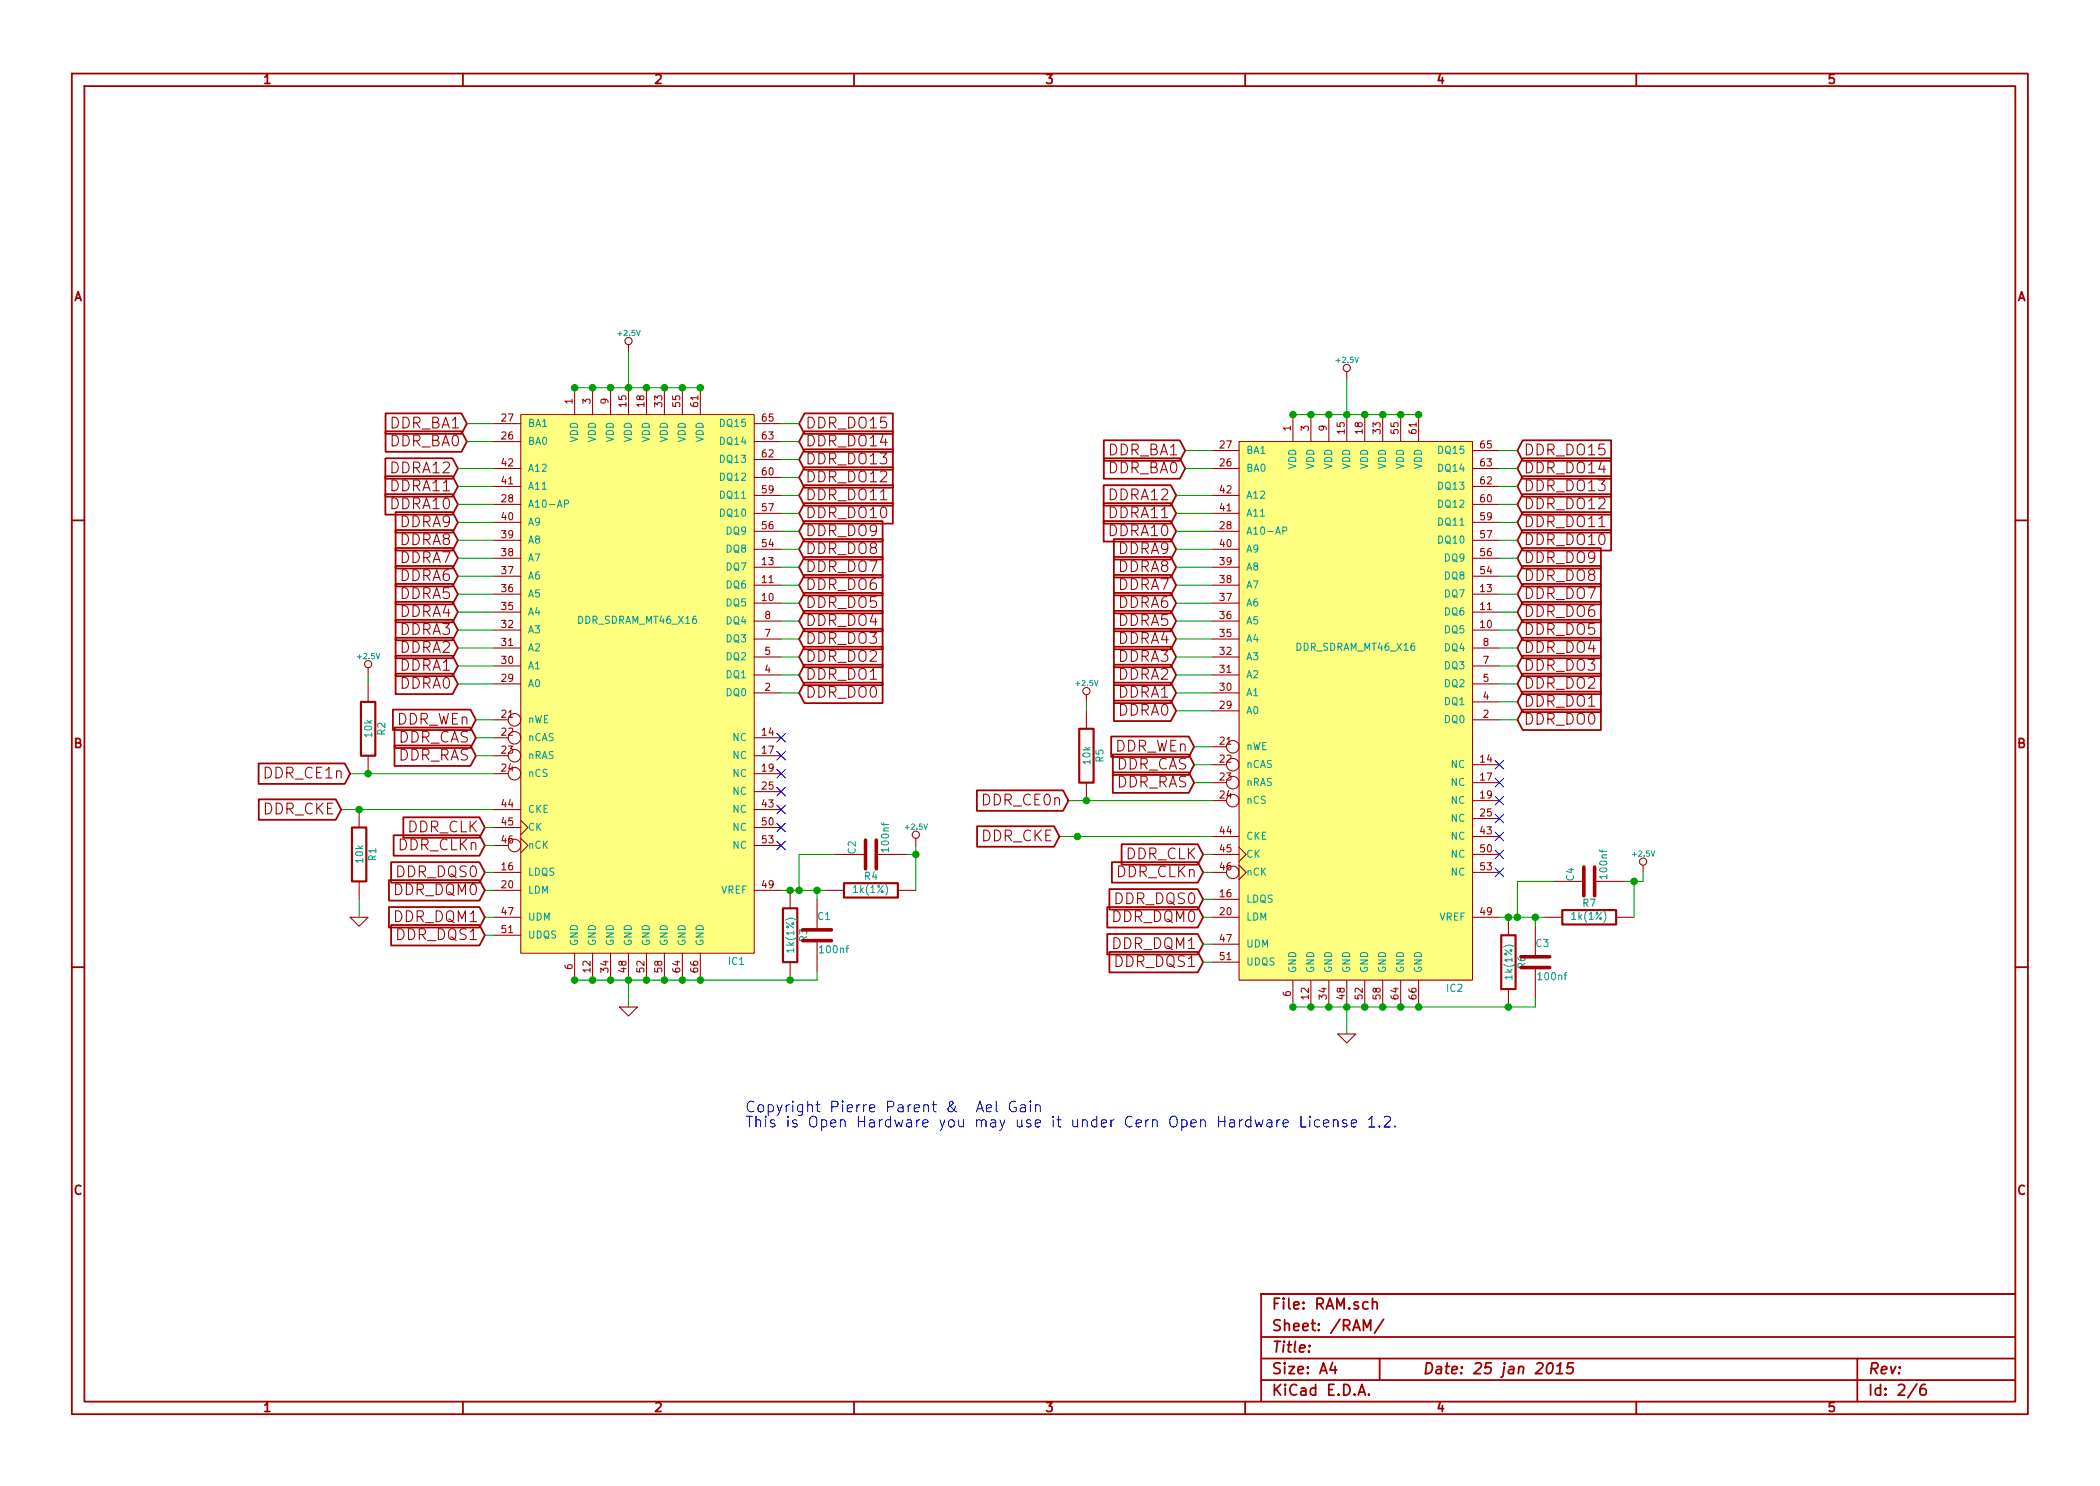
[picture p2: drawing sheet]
<svg xmlns="http://www.w3.org/2000/svg" width="297mm" height="210mm" viewBox="0 0 297 210" stroke-linecap="round" stroke-linejoin="round" font-family="sans-serif">
<g fill="none" stroke="#a00000" stroke-width=".25">
<path d="M10.2 10.4h276.6v189.7h-276.6zM11.9 12.2h273.2v186.1h-273.2zM65.5 10.4v1.8M120.8 10.4v1.8M176.1 10.4v1.8M231.4 10.4v1.8M54.5 58.5h10.8l.7 1.4-.7 1.5h-10.8zM113.8 58.5h12.5v2.9h-12.5l-.8-1.5zM10.2 73.6h1.7M54.5 64.8h9.5l.8 1.5-.8 1.4h-9.5zM54.5 67.4h9.5l.8 1.4-.8 1.5h-9.5zM54.5 69.9h9.5l.8 1.5-.8 1.4h-9.5z"/>
<path d="M54.5 61h10.8l.7 1.5-.7 1.4h-10.8zM56 72.5h8l.8 1.4-.8 1.5h-8zM56 75h8l.8 1.4-.8 1.5h-8zM56 77.5h8l.8 1.5-.8 1.4h-8zM113.8 61h12.5v2.9h-12.5l-.8-1.4zM113.8 63.6h12.5v2.9h-12.5l-.8-1.5zM113.8 66.1h12.5v2.9h-12.5l-.8-1.4zM113.8 68.7h12.5v2.8h-12.5l-.8-1.4zM113.8 71.2h12.5v2.9h-12.5l-.8-1.5zM113.8 73.7h11v2.9h-11l-.8-1.4zM113.8 76.3h11v2.9h-11l-.8-1.5zM113.8 78.8h11v2.9h-11l-.8-1.4z"/>
<path d="M156.1 68.7h9.5l.8 1.4-.8 1.4h-9.5zM156.1 71.2h9.5l.8 1.4-.8 1.5h-9.5zM156.1 73.7h9.5l.8 1.5-.8 1.4h-9.5zM156.1 62.3h10.8l.7 1.4-.7 1.5h-10.8zM156.1 64.8h10.8l.7 1.5-.7 1.4h-10.8zM157.6 76.3h8l.8 1.4-.8 1.5h-8zM157.6 78.8h8l.8 1.5-.8 1.4h-8zM215.4 62.3h12.5v2.9h-12.5l-.8-1.5zM215.4 64.8h12.5v2.9h-12.5l-.8-1.4zM215.4 67.4h12.5v2.9h-12.5l-.8-1.5zM215.4 69.9h12.5v2.9h-12.5l-.8-1.4zM215.4 72.5h12.5v2.9h-12.5l-.8-1.5z"/>
<path d="M215.4 75h12.5v2.9h-12.5l-.8-1.5zM215.4 77.5h11v2.9h-11l-.8-1.4zM285.1 73.6h1.7M56 80.1h8l.8 1.4-.8 1.5h-8zM56 82.6h8l.8 1.5-.8 1.4h-8zM56 85.2h8l.8 1.4-.8 1.5h-8zM56 87.7h8l.8 1.4-.8 1.5h-8zM56 90.2h8l.8 1.5-.8 1.4h-8zM56 92.8h8l.8 1.4-.8 1.5h-8zM56 95.3h8l.8 1.5-.8 1.4h-8zM89.5 96.8h1.3M113.8 81.4h11v2.8h-11l-.8-1.4z"/>
<path d="M113.8 83.9h11v2.9h-11l-.8-1.5zM113.8 86.4h11v2.9h-11l-.8-1.4zM113.8 89h11v2.9h-11l-.8-1.5zM113.8 91.5h11v2.9h-11l-.8-1.4zM113.8 94.1h11v2.8h-11l-.8-1.4zM113.8 96.6h11v2.9h-11l-.8-1.5zM157.6 81.4h8l.8 1.4-.8 1.4h-8zM157.6 83.9h8l.8 1.4-.8 1.5h-8zM157.6 86.4h8l.8 1.5-.8 1.4h-8zM157.6 89h8l.8 1.4-.8 1.5h-8zM157.6 91.5h8l.8 1.5-.8 1.4h-8zM157.6 94.1h8l.8 1.4-.8 1.4h-8z"/>
<path d="M157.6 96.6h8l.8 1.4-.8 1.5h-8zM157.6 99.1h8l.8 1.5-.8 1.4h-8zM215.4 80.1h11v2.9h-11l-.8-1.5zM215.4 82.6h11v2.9h-11l-.8-1.4zM215.4 85.2h11v2.9h-11l-.8-1.5zM215.4 87.7h11v2.9h-11l-.8-1.5zM215.4 90.2h11v2.9h-11l-.8-1.4zM215.4 92.8h11v2.9h-11l-.8-1.5zM215.4 95.3h11v2.9h-11l-.8-1.4zM215.4 97.9h11v2.9h-11l-.8-1.5zM36.6 108h12.2l.7 1.5-.7 1.4h-12.2zM36.6 113.1h10.9l.8 1.4-.8 1.5h-10.9z"/>
<path d="M55.6 100.4h10.9l.8 1.4-.8 1.5h-10.9zM55.7 118.2h12.1l.8 1.4-.8 1.5h-12.1zM55.8 102.9h10.7l.8 1.5-.8 1.4h-10.7zM55.8 105.5h10.7l.8 1.4-.8 1.5h-10.7zM57 115.6h10.8l.8 1.5-.8 1.4h-10.8zM138.2 111.8h12.2l.7 1.5-.7 1.4h-12.2zM138.2 116.9h10.9l.8 1.5-.8 1.4h-10.9zM157.2 104.2h10.9l.8 1.5-.8 1.4h-10.9zM157.4 106.8h10.7l.8 1.4-.8 1.4h-10.7zM157.4 109.3h10.7l.8 1.4-.8 1.5h-10.7zM158.6 119.5h10.8l.8 1.4-.8 1.4h-10.8zM191.1 100.6h1.3"/>
<path d="M215.4 100.4h11v2.9h-11l-.8-1.5zM10.2 136.8h1.7M55 124.5h12.8l.8 1.5-.8 1.4h-12.8zM55 128.3h12.8l.8 1.5-.8 1.4h-12.8zM55.3 122h12.5l.8 1.4-.8 1.5h-12.5zM55.3 130.9h12.5l.8 1.4-.8 1.5h-12.5zM156.6 128.3h12.8l.8 1.5-.8 1.4h-12.8zM156.6 132.2h12.8l.8 1.4-.8 1.4h-12.8zM156.9 125.8h12.5l.8 1.4-.8 1.5h-12.5zM156.9 134.7h12.5l.8 1.4-.8 1.5h-12.5zM157.3 122h12.1l.8 1.4-.8 1.5h-12.1zM285.1 136.8h1.7"/>
<path d="M65.5 198.3v1.8M120.8 198.3v1.8M176.1 198.3v1.8M178.4 189.2h106.7M178.4 195.3h106.7M178.4 192.2h106.7M185.2 190.4h.1l-.1 .1v-.1v.1M188.5 192.8l-.4 1h1M188.8 193.3v1.1M192.1 197.4l.5-1.5 .5 1.5M192.3 197h.7M192.9 188.3v-1.6l.5 1.1 .5-1.1v1.6"/>
<path d="M193.6 197.3h.1l-.1 .1-.1-.1h.1v.1M194.1 184.3a.38 .38 0 0 1 .7 .1v.8M194.1 183.7v1.5M195.1 192.2v3.1M195.7 186.7l-1.3 1.9M219 193a.35 .35 0 0 1 .4-.2 .35 .35 0 0 1 .2 .3 .87 .87 0 0 1-.6 1.3l-.1-.1a1.14 1.14 0 0 1 .1-1.3zM220.1 194.4h.9M220.2 193.3l.6-.5-.2 1.6M222.6 192.8h-.8l-.1 .8 .2-.2 .5 .1 .1 .2-.1 .5a.62 .62 0 0 1-.8 0M231.4 198.3v1.8M262.7 192.2v6.1M271.1 195.8l-1.3 2"/>
<path d="M272.3 195.9a.62 .62 0 0 0-.7 .6v.6a.48 .48 0 0 0 .4 .3 .48 .48 0 0 0 .5-.3l-.1-.5a.48 .48 0 0 0-.7 0l-.1 .2M285.1 183.1h-106.7v15.2"/>
</g>
<g fill="none" stroke="#a00000" stroke-width=".15">
<path d="M69.8 59.9h3.9M81.3 54.9v3.8M83.8 54.9v3.8M86.4 54.9v3.8M88.9 48.8v1M88.9 54.9v3.8M91.4 54.9v3.8M94 54.9v3.8M96.5 54.9v3.8M99.1 54.9v3.8M106.7 59.9h3.8M182.9 58.7v3.8"/>
<path d="M185.4 58.7v3.8M188 58.7v3.8M190.5 52.6v1M190.5 58.7v3.8M193 58.7v3.8M195.6 58.7v3.8M198.1 58.7v3.8M200.7 58.7v3.8M69.8 73.9h3.9M69.8 68.8h3.9M69.8 66.3h3.9M69.8 62.5h3.9"/>
<path d="M69.8 71.4h3.9M69.8 79h3.9M69.8 76.4h3.9M106.7 67.6h3.8M106.7 65h3.8M106.7 62.5h3.8M106.7 77.7h3.8M106.7 75.2h3.8M106.7 72.6h3.8M106.7 70.1h3.8M171.4 66.3h3.9M171.4 77.7h3.9"/>
<path d="M171.4 75.2h3.9M171.4 72.6h3.9M171.4 70.1h3.9M171.4 63.7h3.9M208.3 73.9h3.8M208.3 68.8h3.8M208.3 66.3h3.8M208.3 71.4h3.8M208.3 79h3.8M208.3 76.4h3.8M208.3 63.7h3.8M52.1 94.5v1"/>
<path d="M52.1 96.8v2.5M69.8 94.2h3.9M69.8 91.7h3.9M69.8 89.1h3.9M69.8 86.6h3.9M69.8 84.1h3.9M69.8 81.5h3.9M69.8 96.8h3.9M87.4 94.7a.51 .51 0 0 0-.6 .6v.5l.1 .2h.4l.2-.1v-.4l-.2-.3h-.3l-.2 .3M88.6 94.7a.51 .51 0 0 0-.6 .6v.5l.1 .2h.4l.2-.1v-.4l-.2-.3h-.2l-.3 .3M89.1 94.7h.7M89.5 94.7v1.3"/>
<path d="M90.9 94.8l-.5-.1-.1 .2-.1 .2 .1 .2 .6 .2v.3l-.2 .2h-.5M91.5 94.9l.2-.2a.45 .45 0 0 1 .6 .5v.4l-.2 .4a.44 .44 0 0 1-.6-.2zM92.8 95.4l.6-.1 .1-.1v-.3l-.2-.2h-.5v1.3M106.7 98h3.8M106.7 95.5h3.8M106.7 93h3.8M106.7 90.4h3.8M106.7 87.9h3.8M106.7 85.3h3.8M106.7 82.8h3.8M106.7 80.3h3.8M153.7 98.3v1"/>
<path d="M171.4 98h3.9M171.4 95.5h3.9M171.4 93h3.9M171.4 90.4h3.9M171.4 87.9h3.9M171.4 85.3h3.9M171.4 82.8h3.9M171.4 80.3h3.9M189 98.5a.51 .51 0 0 0-.6 .6v.5l.1 .2h.4l.2-.1v-.4l-.2-.3h-.3l-.2 .3M190.2 98.5a.51 .51 0 0 0-.6 .6v.5l.1 .2h.4l.2-.1v-.4l-.2-.3h-.2l-.3 .3M190.7 98.5h.7M191.1 98.5v1.3"/>
<path d="M192.5 98.6l-.5-.1-.1 .2-.1 .2 .1 .2 .6 .2v.3l-.2 .2h-.5M193.1 98.7l.2-.2a.45 .45 0 0 1 .6 .5v.4l-.2 .4a.44 .44 0 0 1-.6-.2zM194.4 99.2h.6l.1-.2v-.3l-.2-.2h-.5v1.3M208.3 94.2h3.8M208.3 91.7h3.8M208.3 89.1h3.8M208.3 86.6h3.8M208.3 84.1h3.8M208.3 81.5h3.8M208.3 96.8h3.8M208.3 99.3h3.8M50.8 114.5v2.6"/>
<path d="M52.1 106.9v2.6M69.8 117.1h3.9M69.8 101.8h2.1M69.8 104.4h2.1M69.8 106.9h2.1M69.8 114.5h3.9M69.8 119.6h2.1M69.8 109.5h2.1M73.7 116.1l1 1-1 1M73.7 118.6l1 1-1 1M106.7 117.1h3.8M106.7 104.4h3.8"/>
<path d="M106.7 106.9h3.8M106.7 114.5h3.8M106.7 119.6h3.8M106.7 109.5h3.8M106.7 112h3.8M129.5 118.6v1M153.7 100.6v2.5M153.7 110.7v2.6M171.4 105.7h2.1M171.4 108.2h2.1M171.4 110.7h2.1M171.4 118.4h3.9"/>
<path d="M171.4 113.3h2.1M171.4 100.6h3.9M175.3 119.9l1 1-1 1M208.3 101.8h3.8M208.3 108.2h3.8M208.3 110.7h3.8M208.3 118.4h3.8M208.3 113.3h3.8M208.3 115.8h3.8M49.5 129.8h2.6l-1.3 1.3zM50.8 124.7v2.5M69.8 126h3.9"/>
<path d="M69.8 132.3h3.9M69.8 123.4h3.9M69.8 129.8h3.9M81.3 134.9v3.8M83.8 134.9v3.8M86.4 134.9v3.8M88.9 134.9v3.8M91.4 134.9v3.8M94 134.9v3.8M96.5 134.9v3.8M99.1 134.9v3.8M106.7 126h3.8"/>
<path d="M111.8 126v2.5M111.8 136.1v2.6M115.6 127.2v4.4M115.6 133.1v4.3M116.8 126h2.6M118.1 120.9h4.3M124 120.9h4.3M127 126h2.5M171.4 123.4h2.1M171.4 129.8h3.9M171.4 120.9h3.9M171.4 136.1h3.9"/>
<path d="M171.4 127.2h3.9M171.4 133.6h3.9M175.3 122.4l1 1-1 1.1M182.9 138.7v3.8M185.4 138.7v3.8M188 138.7v3.8M190.5 138.7v3.8M193 138.7v3.8M195.6 138.7v3.8M198.1 138.7v3.8M200.7 138.7v3.8M208.3 123.4h3.8"/>
<path d="M208.3 129.8h3.8M208.3 120.9h3.8M213.4 129.8v2.5M213.4 139.9v2.6M217.2 131.1v4.3M217.2 136.9v4.3M218.4 129.8h2.6M219.7 124.7h4.3M225.6 124.7h4.3M228.6 129.8h2.5M232.4 122.4v1M87.6 142.5h2.6l-1.3 1.3z"/>
<path d="M189.2 146.3h2.6l-1.3 1.3z"/>
<circle cx="88.9" cy="48.3" r=".51"/>
<circle cx="190.5" cy="52.1" r=".51"/>
<circle cx="52.1" cy="94" r=".51"/>
<circle cx="153.7" cy="97.8" r=".51"/>
<circle cx="72.8" cy="119.6" r=".89"/>
<circle cx="72.8" cy="109.5" r=".89"/>
<circle cx="72.8" cy="101.8" r=".89"/>
<circle cx="72.8" cy="104.4" r=".89"/>
<circle cx="72.8" cy="106.9" r=".89"/>
<circle cx="129.5" cy="118.1" r=".51"/>
<circle cx="174.4" cy="110.7" r=".89"/>
<circle cx="174.4" cy="105.7" r=".89"/>
<circle cx="174.4" cy="108.2" r=".89"/>
<circle cx="174.4" cy="113.3" r=".89"/>
<circle cx="174.4" cy="123.4" r=".89"/>
<circle cx="232.4" cy="121.9" r=".51"/>
</g>
<g fill="#ffff80" stroke="#ffff80" stroke-width=".25">
<path d="M73.7 58.7h33v76.2h-33z"/>
<path d="M175.3 62.5h33v76.2h-33z"/>
</g>
<path d="M73.7 58.7h33v76.2h-33zM175.3 62.5h33v76.2h-33z" fill="none" stroke="#a00000" stroke-width=".14"/>
<path d="M79.9 71.3l.4-.1 .1-.1-.1-.3h-.4v1M181.5 75.1h.4l.1-.2-.1-.3h-.4v1" fill="none" stroke="#00a0a0" stroke-width=".15"/>
<g fill="none" stroke="#00a000" stroke-width=".15">
<path d="M66 59.9h3.8M81.3 54.9h17.8M88.9 49.8v5.1M110.5 59.9h2.5M182.9 58.7h17.8M190.5 53.6v5.1M64.8 66.3h5M64.8 68.8h5M64.8 71.4h5M64.8 73.9h5M64.8 76.4h5M64.8 79h5"/>
<path d="M66 62.5h3.8M110.5 62.5h2.5M110.5 65h2.5M110.5 67.6h2.5M110.5 70.1h2.5M110.5 72.6h2.5M110.5 75.2h2.5M110.5 77.7h2.5M166.4 70.1h5M166.4 72.6h5M166.4 75.2h5M166.4 77.7h5"/>
<path d="M167.6 66.3h3.8M167.6 63.7h3.8M212.1 66.3h2.5M212.1 68.8h2.5M212.1 71.4h2.5M212.1 73.9h2.5M212.1 76.4h2.5M212.1 79h2.5M212.1 63.7h2.5M52.1 95.5v1.3M64.8 81.5h5M64.8 84.1h5"/>
<path d="M64.8 86.6h5M64.8 89.1h5M64.8 91.7h5M64.8 94.2h5M64.8 96.8h5M110.5 80.3h2.5M110.5 82.8h2.5M110.5 85.3h2.5M110.5 87.9h2.5M110.5 90.4h2.5M110.5 93h2.5M110.5 95.5h2.5"/>
<path d="M110.5 98h2.5M153.7 99.3v1.3M166.4 80.3h5M166.4 82.8h5M166.4 85.3h5M166.4 87.9h5M166.4 90.4h5M166.4 93h5M166.4 95.5h5M166.4 98h5M212.1 81.5h2.5M212.1 84.1h2.5"/>
<path d="M212.1 86.6h2.5M212.1 89.1h2.5M212.1 91.7h2.5M212.1 94.2h2.5M212.1 96.8h2.5M212.1 99.3h2.5M48.3 114.5h21.5M49.5 109.5h20.3M67.3 101.8h2.5M67.3 104.4h2.5M67.3 106.9h2.5M68.6 117.1h1.2"/>
<path d="M68.6 119.6h1.2M129.5 119.6v6.4M149.9 118.4h21.5M151.1 113.3h20.3M166.4 100.6h5M168.9 105.7h2.5M168.9 108.2h2.5M168.9 110.7h2.5M212.1 101.8h2.5M50.8 127.2v2.6M68.6 126h1.2M68.6 123.4h1.2"/>
<path d="M68.6 129.8h1.2M68.6 132.3h1.2M88.9 138.7v3.8M110.5 126h6.3M115.6 137.4v1.3h-34.3M115.6 126v1.2M118.1 120.9h-5.1v5.1M128.3 120.9h1.2M170.2 120.9h1.2M170.2 123.4h1.2M170.2 129.8h1.2M170.2 127.2h1.2"/>
<path d="M170.2 133.6h1.2M170.2 136.1h1.2M212.1 129.8h6.3M217.2 129.8v1.3M219.7 124.7h-5.1v5.1M231.1 124.7v5.1M232.4 123.4v1.3h-2.5M190.5 142.5v3.8M217.2 141.2v1.3h-34.3"/>
</g>
<g fill="#00a000" stroke="#00a000" stroke-width=".25">
<circle cx="81.3" cy="54.9" r=".41"/>
<circle cx="83.8" cy="54.9" r=".41"/>
<circle cx="86.4" cy="54.9" r=".41"/>
<circle cx="88.9" cy="54.9" r=".41"/>
<circle cx="91.4" cy="54.9" r=".41"/>
<circle cx="94" cy="54.9" r=".41"/>
<circle cx="96.5" cy="54.9" r=".41"/>
<circle cx="99.1" cy="54.9" r=".41"/>
<circle cx="113" cy="126" r=".41"/>
<circle cx="81.3" cy="138.7" r=".41"/>
<circle cx="83.8" cy="138.7" r=".41"/>
<circle cx="86.4" cy="138.7" r=".41"/>
<circle cx="88.9" cy="138.7" r=".41"/>
<circle cx="91.4" cy="138.7" r=".41"/>
<circle cx="94" cy="138.7" r=".41"/>
<circle cx="96.5" cy="138.7" r=".41"/>
<circle cx="99.1" cy="138.7" r=".41"/>
<circle cx="115.6" cy="126" r=".41"/>
<circle cx="52.1" cy="109.5" r=".41"/>
<circle cx="50.8" cy="114.5" r=".41"/>
<circle cx="182.9" cy="58.7" r=".41"/>
<circle cx="185.4" cy="58.7" r=".41"/>
<circle cx="188" cy="58.7" r=".41"/>
<circle cx="190.5" cy="58.7" r=".41"/>
<circle cx="193" cy="58.7" r=".41"/>
<circle cx="195.6" cy="58.7" r=".41"/>
<circle cx="198.1" cy="58.7" r=".41"/>
<circle cx="200.7" cy="58.7" r=".41"/>
<circle cx="214.6" cy="129.8" r=".41"/>
<circle cx="182.9" cy="142.5" r=".41"/>
<circle cx="185.4" cy="142.5" r=".41"/>
<circle cx="188" cy="142.5" r=".41"/>
<circle cx="190.5" cy="142.5" r=".41"/>
<circle cx="193" cy="142.5" r=".41"/>
<circle cx="195.6" cy="142.5" r=".41"/>
<circle cx="198.1" cy="142.5" r=".41"/>
<circle cx="200.7" cy="142.5" r=".41"/>
<circle cx="217.2" cy="129.8" r=".41"/>
<circle cx="153.7" cy="113.3" r=".41"/>
<circle cx="152.4" cy="118.4" r=".41"/>
<circle cx="213.4" cy="129.8" r=".41"/>
<circle cx="213.4" cy="142.5" r=".41"/>
<circle cx="111.8" cy="138.7" r=".41"/>
<circle cx="111.8" cy="126" r=".41"/>
<circle cx="231.1" cy="124.7" r=".41"/>
<circle cx="129.5" cy="120.9" r=".41"/>
</g>
<g fill="none" stroke="#0000c0" stroke-width=".15">
<path d="M109.9 103.8l1.2 1.2M109.9 106.3l1.2 1.2M109.9 108.9l1.2 1.2M109.9 111.4l1.2 1.2M109.9 113.9l1.2 1.3M109.9 116.5l1.2 1.2M109.9 119l1.2 1.2M111.1 103.8l-1.2 1.2M111.1 106.3l-1.2 1.2M111.1 108.9l-1.2 1.2M111.1 111.4l-1.2 1.2M111.1 113.9l-1.2 1.3"/>
<path d="M111.1 116.5l-1.2 1.2M111.1 119l-1.2 1.2M211.5 107.6l1.2 1.2M211.5 110.1l1.2 1.2M211.5 112.7l1.2 1.2M211.5 115.2l1.2 1.2M211.5 117.7l1.2 1.3M212.7 107.6l-1.2 1.2M212.7 110.1l-1.2 1.2M212.7 112.7l-1.2 1.2M212.7 115.2l-1.2 1.2M212.7 117.7l-1.2 1.3"/>
<path d="M211.5 120.3l1.2 1.2M211.5 122.8l1.2 1.2M212.7 120.3l-1.2 1.2M212.7 122.8l-1.2 1.2"/>
</g>
<path d="M51.1 99.3h2v7.6h-2zM49.8 117.1h2v7.6h-2zM152.7 103.1h2v7.6h-2zM110.7 128.5h2.1v7.6h-2.1zM119.4 125h7.6v2h-7.6zM212.3 132.3h2.1v7.6h-2.1zM221 128.8h7.6v2h-7.6z" fill="none" stroke="#a00000" stroke-width=".3"/>
<path d="M122.4 118.9v4M124 118.9v4M113.5 133.1h4.1M113.5 131.6h4.1M215.1 136.9h4.1M215.1 135.4h4.1M224 122.7v4M225.6 122.7v4" fill="none" stroke="#a00000" stroke-width=".51"/>
<g fill="none" stroke="#00f" stroke-width=".15">
<path d="M139.5 156.8l.8-.1-.1-.3-.4-.1-.3 .2 .1 .7 .2 .1 .4-.1M140.9 155.8v1.3l.2 .2M143.7 155.9a.71 .71 0 0 0-.9 .2 .71 .71 0 0 0 0 .9 .56 .56 0 0 0 .9 .2v-.5h-.3M144.4 156.4l.1-.1 .5 .1v.9M145 156.7h-.5a.3 .3 0 0 0-.2 .3 .3 .3 0 0 0 .2 .3l.5-.1M145.7 155.8v.1v.1l.1-.1-.1-.1v.2M145.7 156.3v1M146.5 156.5a.38 .38 0 0 1 .6 0v.8M146.5 156.3v1M181.1 158.4l-.3 .1-.2 .2M181.5 158.9l.7-.1-.1-.3-.4-.1-.2 .3 .1 .7 .1 .1 .4-.1M184 157.9v1.6h.8"/>
<path d="M185.3 157.9l-.1 .1 .1 .1v-.1v-.1v.2M185.3 158.4v1.1M186.7 158.5a.48 .48 0 0 0-.7 .1l-.1 .6a.48 .48 0 0 0 .8 .2M187.2 158.9l.8-.1-.1-.3-.4-.1-.3 .3 .1 .7 .2 .1 .4-.1M188.6 158.6a.38 .38 0 0 1 .7 .1v.8M188.6 158.4v1.1M190.5 158.5l-.4-.1-.2 .3 .1 .2 .5 .1 .1 .2-.1 .2-.2 .1-.4-.1M191.1 158.9l.8-.1-.1-.3-.4-.1-.3 .3 .1 .7 .2 .1 .4-.1M193.6 158.4l.5-.5v1.6M193.6 159.5h.9M195.1 159.3l.1 .1-.1 .1-.1-.1 .1-.1v.2M195.8 158.1l.2-.2h.4l.2 .2 .1 .3-.1 .2-.9 .9h1"/>
<path d="M197.3 159.3l.1 .1-.1 .1-.1-.1 .1-.1v.2"/>
</g>
<g font-size="2.1" fill="#a00000">
<text x="55.1" y="60.7">DDR_BA1</text>
<text x="55.1" y="63.2">DDR_BA0</text>
<text x="113.9" y="60.7">DDR_DO15</text>
<text x="113.9" y="63.2">DDR_DO14</text>
<text x="113.9" y="65.8">DDR_DO13</text>
<text x="156.7" y="64.5">DDR_BA1</text>
<text x="215.5" y="64.5">DDR_DO15</text>
<text x="55.4" y="67.1">DDRA12</text>
<text x="55.4" y="69.6">DDRA11</text>
<text x="113.9" y="68.3">DDR_DO12</text>
<text x="113.9" y="70.9">DDR_DO11</text>
<text x="156.7" y="67.1">DDR_BA0</text>
<text x="157" y="70.9">DDRA12</text>
<text x="215.5" y="67.1">DDR_DO14</text>
<text x="215.5" y="69.6">DDR_DO13</text>
<text x="55.4" y="72.1">DDRA10</text>
<text x="56.5" y="74.7">DDRA9</text>
<text x="56.5" y="77.2">DDRA8</text>
<text x="113.9" y="73.4">DDR_DO10</text>
<text x="113.9" y="75.9">DDR_DO9</text>
<text x="157" y="73.4">DDRA11</text>
<text x="157" y="75.9">DDRA10</text>
<text x="215.5" y="72.1">DDR_DO12</text>
<text x="215.5" y="74.7">DDR_DO11</text>
<text x="215.5" y="77.2">DDR_DO10</text>
<text x="56.5" y="79.8">DDRA7</text>
<text x="56.5" y="82.3">DDRA6</text>
<text x="113.9" y="78.5">DDR_DO8</text>
<text x="113.9" y="81">DDR_DO7</text>
<text x="113.9" y="83.6">DDR_DO6</text>
<text x="158.1" y="78.5">DDRA9</text>
<text x="158.1" y="81">DDRA8</text>
<text x="158.1" y="83.6">DDRA7</text>
<text x="215.5" y="79.8">DDR_DO9</text>
<text x="215.5" y="82.3">DDR_DO8</text>
<text x="56.5" y="84.8">DDRA5</text>
<text x="56.5" y="87.4">DDRA4</text>
<text x="56.5" y="89.9">DDRA3</text>
<text x="113.9" y="86.1">DDR_DO5</text>
<text x="113.9" y="88.6">DDR_DO4</text>
<text x="158.1" y="86.1">DDRA6</text>
<text x="158.1" y="88.6">DDRA5</text>
<text x="215.5" y="84.8">DDR_DO7</text>
<text x="215.5" y="87.4">DDR_DO6</text>
<text x="215.5" y="89.9">DDR_DO5</text>
<text x="56.5" y="92.5">DDRA2</text>
<text x="56.5" y="95">DDRA1</text>
<text x="113.9" y="91.2">DDR_DO3</text>
<text x="113.9" y="93.7">DDR_DO2</text>
<text x="158.1" y="91.2">DDRA4</text>
<text x="158.1" y="93.7">DDRA3</text>
<text x="215.5" y="92.5">DDR_DO4</text>
<text x="215.5" y="95">DDR_DO3</text>
<text x="56.5" y="97.5">DDRA0</text>
<text x="113.9" y="96.3">DDR_DO1</text>
<text x="113.9" y="98.8">DDR_DO0</text>
<text x="158.1" y="96.3">DDRA2</text>
<text x="158.1" y="98.8">DDRA1</text>
<text x="158.1" y="101.3">DDRA0</text>
<text x="215.5" y="97.5">DDR_DO2</text>
<text x="215.5" y="100.1">DDR_DO1</text>
<text x="55.9" y="102.6">DDR_WEn</text>
<text x="56.1" y="105.2">DDR_CAS</text>
<text x="56.1" y="107.7">DDR_RAS</text>
<text x="157.5" y="106.4">DDR_WEn</text>
<text x="215.5" y="102.6">DDR_DO0</text>
<text x="37.4" y="110.2">DDR_CE1n</text>
<text x="157.7" y="109">DDR_CAS</text>
<text x="157.7" y="111.5">DDR_RAS</text>
<text x="37.1" y="115.3">DDR_CKE</text>
<text x="57.5" y="117.9">DDR_CLK</text>
<text x="138.7" y="119.1">DDR_CKE</text>
<text x="139" y="114">DDR_CE0n</text>
<text x="56.1" y="124.2">DDR_DQS0</text>
<text x="56.2" y="120.4">DDR_CLKn</text>
<text x="157.8" y="124.2">DDR_CLKn</text>
<text x="159.1" y="121.7">DDR_CLK</text>
<text x="55.8" y="126.7">DDR_DQM0</text>
<text x="55.8" y="130.6">DDR_DQM1</text>
<text x="157.4" y="130.6">DDR_DQM0</text>
<text x="157.7" y="128">DDR_DQS0</text>
<text x="56.1" y="133.1">DDR_DQS1</text>
<text x="157.4" y="134.4">DDR_DQM1</text>
<text x="157.7" y="136.9">DDR_DQS1</text>
<text x="179.9" y="185.4">File: RAM.sch</text>
<text x="179.9" y="191.5">Title:</text>
<text x="179.9" y="188.4">Sheet: /RAM/</text>
<text x="179.9" y="197.6">KiCad E.D.A.</text>
<text x="179.9" y="194.5">Size: A4</text>
<text x="201.2" y="194.5">Date: 25 jan 2015</text>
<text x="264.2" y="194.5">Rev:</text>
<text x="264.2" y="197.6">Id: 2/6</text>
</g>
<g font-size="2.1" fill="#00f">
<text x="105.4" y="157.5">Copyright Pierre Parent &amp; Ael Gain</text>
<text x="105.4" y="159.6">This is Open Hardware you may use it under Cern Open Hardware License 1.2.</text>
</g>
<g font-size="1.8" fill="#a00000">
<text x="37.3" y="11.9">1</text>
<text x="92.7" y="11.9">2</text>
<text x="148" y="11.9">3</text>
<text x="203.3" y="11.9">4</text>
<text x="258.6" y="11.9">5</text>
<text x="10.4" y="42.7">A</text>
<text x="285.3" y="42.7">A</text>
<text x="10.4" y="105.9">B</text>
<text x="285.3" y="105.9">B</text>
<text x="10.4" y="169.1">C</text>
<text x="285.3" y="169.1">C</text>
<text x="37.3" y="199.8">1</text>
<text x="92.7" y="199.8">2</text>
<text x="148" y="199.8">3</text>
<text x="203.3" y="199.8">4</text>
<text x="258.6" y="199.8">5</text>
</g>
<g font-size="1.4" fill="#a00000">
<text x="71" y="59.7">27</text>
<text x="81" y="57.1" transform="rotate(-90 81 57.1)">1</text>
<text x="83.6" y="57.1" transform="rotate(-90 83.6 57.1)">3</text>
<text x="86.1" y="57.1" transform="rotate(-90 86.1 57.1)">9</text>
<text x="88.6" y="57.6" transform="rotate(-90 88.6 57.6)">15</text>
<text x="91.2" y="57.6" transform="rotate(-90 91.2 57.6)">18</text>
<text x="93.7" y="57.6" transform="rotate(-90 93.7 57.6)">33</text>
<text x="96.3" y="57.6" transform="rotate(-90 96.3 57.6)">55</text>
<text x="98.8" y="57.6" transform="rotate(-90 98.8 57.6)">61</text>
<text x="107.8" y="59.7">65</text>
<text x="71" y="62.2">26</text>
<text x="107.8" y="64.8">62</text>
<text x="107.8" y="62.2">63</text>
<text x="172.6" y="63.5">27</text>
<text x="182.6" y="61" transform="rotate(-90 182.6 61)">1</text>
<text x="185.2" y="61" transform="rotate(-90 185.2 61)">3</text>
<text x="187.7" y="61" transform="rotate(-90 187.7 61)">9</text>
<text x="190.2" y="61.4" transform="rotate(-90 190.2 61.4)">15</text>
<text x="192.8" y="61.4" transform="rotate(-90 192.8 61.4)">18</text>
<text x="195.3" y="61.4" transform="rotate(-90 195.3 61.4)">33</text>
<text x="197.9" y="61.4" transform="rotate(-90 197.9 61.4)">55</text>
<text x="200.4" y="61.4" transform="rotate(-90 200.4 61.4)">61</text>
<text x="209.4" y="63.5">65</text>
<text x="71" y="68.6">41</text>
<text x="71" y="66">42</text>
<text x="71" y="71.1">28</text>
<text x="107.8" y="67.3">60</text>
<text x="107.8" y="69.8">59</text>
<text x="172.6" y="69.8">42</text>
<text x="172.6" y="66">26</text>
<text x="209.4" y="71.1">60</text>
<text x="209.4" y="68.6">62</text>
<text x="209.4" y="66">63</text>
<text x="71" y="73.7">40</text>
<text x="71" y="76.2">39</text>
<text x="107.8" y="77.5">54</text>
<text x="107.8" y="74.9">56</text>
<text x="107.8" y="72.4">57</text>
<text x="172.6" y="77.5">40</text>
<text x="172.6" y="72.4">41</text>
<text x="172.6" y="74.9">28</text>
<text x="209.4" y="76.2">57</text>
<text x="209.4" y="73.7">59</text>
<text x="71" y="83.8">36</text>
<text x="71" y="81.3">37</text>
<text x="71" y="78.7">38</text>
<text x="107.8" y="82.5">11</text>
<text x="107.8" y="80">13</text>
<text x="172.6" y="82.5">38</text>
<text x="172.6" y="80">39</text>
<text x="209.4" y="83.8">13</text>
<text x="209.4" y="81.3">54</text>
<text x="209.4" y="78.7">56</text>
<text x="71" y="88.9">32</text>
<text x="71" y="86.4">35</text>
<text x="107.8" y="85.1">10</text>
<text x="108.2" y="87.6">8</text>
<text x="172.6" y="87.6">36</text>
<text x="172.6" y="85.1">37</text>
<text x="209.4" y="88.9">10</text>
<text x="209.4" y="86.4">11</text>
<text x="71" y="94">30</text>
<text x="71" y="91.4">31</text>
<text x="108.2" y="95.2">4</text>
<text x="108.2" y="92.7">5</text>
<text x="108.2" y="90.2">7</text>
<text x="172.6" y="95.2">31</text>
<text x="172.6" y="92.7">32</text>
<text x="172.6" y="90.2">35</text>
<text x="209.8" y="94">7</text>
<text x="209.8" y="91.4">8</text>
<text x="71" y="101.6">21</text>
<text x="71" y="96.5">29</text>
<text x="108.2" y="97.8">2</text>
<text x="172.6" y="97.8">30</text>
<text x="172.6" y="100.3">29</text>
<text x="209.8" y="101.6">2</text>
<text x="209.8" y="99.1">4</text>
<text x="209.8" y="96.5">5</text>
<text x="71" y="104.1">22</text>
<text x="71" y="106.7">23</text>
<text x="107.8" y="104.1">14</text>
<text x="107.8" y="106.7">17</text>
<text x="172.6" y="105.4">21</text>
<text x="172.6" y="107.9">22</text>
<text x="209.4" y="107.9">14</text>
<text x="71" y="109.2">24</text>
<text x="107.8" y="111.8">25</text>
<text x="107.8" y="109.2">19</text>
<text x="172.6" y="110.5">23</text>
<text x="172.6" y="113">24</text>
<text x="209.4" y="110.5">17</text>
<text x="209.4" y="113">19</text>
<text x="71" y="114.3">44</text>
<text x="71" y="116.8">45</text>
<text x="71" y="119.4">46</text>
<text x="107.8" y="116.8">50</text>
<text x="107.8" y="114.3">43</text>
<text x="107.8" y="119.4">53</text>
<text x="172.6" y="118.1">44</text>
<text x="209.4" y="118.1">43</text>
<text x="209.4" y="115.6">25</text>
<text x="71" y="125.7">20</text>
<text x="71" y="123.2">16</text>
<text x="107.8" y="125.7">49</text>
<text x="172.6" y="120.6">45</text>
<text x="172.6" y="123.2">46</text>
<text x="209.4" y="120.6">50</text>
<text x="209.4" y="123.2">53</text>
<text x="71" y="129.5">47</text>
<text x="172.6" y="129.5">20</text>
<text x="172.6" y="127">16</text>
<text x="209.4" y="129.5">49</text>
<text x="71" y="132.1">51</text>
<text x="81" y="137.2" transform="rotate(-90 81 137.2)">6</text>
<text x="83.6" y="137.6" transform="rotate(-90 83.6 137.6)">12</text>
<text x="86.1" y="137.6" transform="rotate(-90 86.1 137.6)">34</text>
<text x="88.6" y="137.6" transform="rotate(-90 88.6 137.6)">48</text>
<text x="91.2" y="137.6" transform="rotate(-90 91.2 137.6)">52</text>
<text x="93.7" y="137.6" transform="rotate(-90 93.7 137.6)">58</text>
<text x="96.3" y="137.6" transform="rotate(-90 96.3 137.6)">64</text>
<text x="98.8" y="137.6" transform="rotate(-90 98.8 137.6)">66</text>
<text x="172.6" y="135.9">51</text>
<text x="172.6" y="133.3">47</text>
<text x="182.6" y="141" transform="rotate(-90 182.6 141)">6</text>
<text x="185.2" y="141.4" transform="rotate(-90 185.2 141.4)">12</text>
<text x="187.7" y="141.4" transform="rotate(-90 187.7 141.4)">34</text>
<text x="190.2" y="141.4" transform="rotate(-90 190.2 141.4)">48</text>
<text x="192.8" y="141.4" transform="rotate(-90 192.8 141.4)">52</text>
<text x="195.3" y="141.4" transform="rotate(-90 195.3 141.4)">58</text>
<text x="197.9" y="141.4" transform="rotate(-90 197.9 141.4)">64</text>
<text x="200.4" y="141.4" transform="rotate(-90 200.4 141.4)">66</text>
</g>
<g font-size="1.4" fill="#00a0a0">
<text x="74.7" y="63">BA0</text>
<text x="74.7" y="60.4">BA1</text>
<text x="81.8" y="62.7" transform="rotate(-90 81.8 62.7)">VDD</text>
<text x="84.3" y="62.7" transform="rotate(-90 84.3 62.7)">VDD</text>
<text x="86.9" y="62.7" transform="rotate(-90 86.9 62.7)">VDD</text>
<text x="89.4" y="62.7" transform="rotate(-90 89.4 62.7)">VDD</text>
<text x="91.9" y="62.7" transform="rotate(-90 91.9 62.7)">VDD</text>
<text x="94.5" y="62.7" transform="rotate(-90 94.5 62.7)">VDD</text>
<text x="97" y="62.7" transform="rotate(-90 97 62.7)">VDD</text>
<text x="99.6" y="62.7" transform="rotate(-90 99.6 62.7)">VDD</text>
<text x="102" y="65.5">DQ13</text>
<text x="102" y="63">DQ14</text>
<text x="102" y="60.4">DQ15</text>
<text x="176.3" y="64.3">BA1</text>
<text x="203.6" y="64.3">DQ15</text>
<text x="74.7" y="69.3">A11</text>
<text x="74.7" y="66.8">A12</text>
<text x="74.7" y="71.9">A10-AP</text>
<text x="102" y="68.1">DQ12</text>
<text x="102" y="70.6">DQ11</text>
<text x="176.3" y="70.6">A12</text>
<text x="176.3" y="66.8">BA0</text>
<text x="183.4" y="66.5" transform="rotate(-90 183.4 66.5)">VDD</text>
<text x="185.9" y="66.5" transform="rotate(-90 185.9 66.5)">VDD</text>
<text x="188.5" y="66.5" transform="rotate(-90 188.5 66.5)">VDD</text>
<text x="191" y="66.5" transform="rotate(-90 191 66.5)">VDD</text>
<text x="193.5" y="66.5" transform="rotate(-90 193.5 66.5)">VDD</text>
<text x="196.1" y="66.5" transform="rotate(-90 196.1 66.5)">VDD</text>
<text x="198.6" y="66.5" transform="rotate(-90 198.6 66.5)">VDD</text>
<text x="201.2" y="66.5" transform="rotate(-90 201.2 66.5)">VDD</text>
<text x="203.6" y="71.9">DQ12</text>
<text x="203.6" y="69.3">DQ13</text>
<text x="203.6" y="66.8">DQ14</text>
<text x="74.7" y="74.4">A9</text>
<text x="74.7" y="77">A8</text>
<text x="102" y="73.1">DQ10</text>
<text x="102.7" y="75.7">DQ9</text>
<text x="176.3" y="73.1">A11</text>
<text x="176.3" y="75.7">A10-AP</text>
<text x="203.6" y="77">DQ10</text>
<text x="203.6" y="74.4">DQ11</text>
<text x="74.7" y="82">A6</text>
<text x="74.7" y="79.5">A7</text>
<text x="102.7" y="83.3">DQ6</text>
<text x="102.7" y="80.8">DQ7</text>
<text x="102.7" y="78.2">DQ8</text>
<text x="176.3" y="78.2">A9</text>
<text x="176.3" y="83.3">A7</text>
<text x="176.3" y="80.8">A8</text>
<text x="204.3" y="82">DQ8</text>
<text x="204.3" y="79.5">DQ9</text>
<text x="74.7" y="89.7">A3</text>
<text x="74.7" y="87.1">A4</text>
<text x="74.7" y="84.6">A5</text>
<text x="81.8" y="88.3">DDR_SDRAM_MT46_X16</text>
<text x="102.7" y="88.4">DQ4</text>
<text x="102.7" y="85.8">DQ5</text>
<text x="176.3" y="88.4">A5</text>
<text x="176.3" y="85.8">A6</text>
<text x="204.3" y="89.7">DQ5</text>
<text x="204.3" y="87.1">DQ6</text>
<text x="204.3" y="84.6">DQ7</text>
<text x="74.7" y="94.7">A1</text>
<text x="74.7" y="92.2">A2</text>
<text x="102.7" y="93.5">DQ2</text>
<text x="102.7" y="90.9">DQ3</text>
<text x="176.3" y="93.5">A3</text>
<text x="176.3" y="90.9">A4</text>
<text x="183.4" y="92.1">DDR_SDRAM_MT46_X16</text>
<text x="204.3" y="94.7">DQ3</text>
<text x="204.3" y="92.2">DQ4</text>
<text x="74.7" y="97.3">A0</text>
<text x="102.7" y="98.5">DQ0</text>
<text x="102.7" y="96">DQ1</text>
<text x="176.3" y="98.5">A1</text>
<text x="176.3" y="96">A2</text>
<text x="176.3" y="101.1">A0</text>
<text x="204.3" y="99.8">DQ1</text>
<text x="204.3" y="97.3">DQ2</text>
<text x="52.7" y="104.3" transform="rotate(-90 52.7 104.3)">10k</text>
<text x="54.5" y="104" transform="rotate(-90 54.5 104)">R2</text>
<text x="74.7" y="102.4">nWE</text>
<text x="74.7" y="104.9">nCAS</text>
<text x="74.7" y="107.4">nRAS</text>
<text x="103.6" y="104.9">NC</text>
<text x="103.6" y="107.4">NC</text>
<text x="156.1" y="107.8" transform="rotate(-90 156.1 107.8)">R5</text>
<text x="176.3" y="106.2">nWE</text>
<text x="204.3" y="102.4">DQ0</text>
<text x="74.7" y="110">nCS</text>
<text x="103.6" y="112.5">NC</text>
<text x="103.6" y="110">NC</text>
<text x="154.3" y="108.1" transform="rotate(-90 154.3 108.1)">10k</text>
<text x="176.3" y="108.7">nCAS</text>
<text x="176.3" y="111.2">nRAS</text>
<text x="176.3" y="113.8">nCS</text>
<text x="205.2" y="108.7">NC</text>
<text x="205.2" y="111.2">NC</text>
<text x="205.2" y="113.8">NC</text>
<text x="74.7" y="115.1">CKE</text>
<text x="74.7" y="117.6">CK</text>
<text x="103.6" y="117.6">NC</text>
<text x="103.6" y="115.1">NC</text>
<text x="176.3" y="118.9">CKE</text>
<text x="205.2" y="118.9">NC</text>
<text x="205.2" y="116.3">NC</text>
<text x="51.4" y="122" transform="rotate(-90 51.4 122)">10k</text>
<text x="53.3" y="121.8" transform="rotate(-90 53.3 121.8)">R1</text>
<text x="74.7" y="123.9">LDQS</text>
<text x="74.7" y="120.1">nCK</text>
<text x="103.6" y="120.1">NC</text>
<text x="121.1" y="120.8" transform="rotate(-90 121.1 120.8)">C2</text>
<text x="122.3" y="124.5">R4</text>
<text x="125.8" y="120.4" transform="rotate(-90 125.8 120.4)">100nf</text>
<text x="176.3" y="121.4">CK</text>
<text x="176.3" y="123.9">nCK</text>
<text x="205.2" y="121.4">NC</text>
<text x="205.2" y="123.9">NC</text>
<text x="222.7" y="124.6" transform="rotate(-90 222.7 124.6)">C4</text>
<text x="227.4" y="124.2" transform="rotate(-90 227.4 124.2)">100nf</text>
<text x="74.7" y="126.5">LDM</text>
<text x="74.7" y="130.3">UDM</text>
<text x="101.9" y="126.5">VREF</text>
<text x="115.7" y="130.2">C1</text>
<text x="120.9" y="126.4">1k(1%)</text>
<text x="176.3" y="130.3">LDM</text>
<text x="176.3" y="127.8">LDQS</text>
<text x="203.5" y="130.3">VREF</text>
<text x="222.5" y="130.2">1k(1%)</text>
<text x="223.9" y="128.3">R7</text>
<text x="74.7" y="132.8">UDQS</text>
<text x="81.8" y="133.9" transform="rotate(-90 81.8 133.9)">GND</text>
<text x="84.3" y="133.9" transform="rotate(-90 84.3 133.9)">GND</text>
<text x="86.9" y="133.9" transform="rotate(-90 86.9 133.9)">GND</text>
<text x="89.4" y="133.9" transform="rotate(-90 89.4 133.9)">GND</text>
<text x="91.9" y="133.9" transform="rotate(-90 91.9 133.9)">GND</text>
<text x="94.5" y="133.9" transform="rotate(-90 94.5 133.9)">GND</text>
<text x="97" y="133.9" transform="rotate(-90 97 133.9)">GND</text>
<text x="99.6" y="133.9" transform="rotate(-90 99.6 133.9)">GND</text>
<text x="103" y="136.6">IC1</text>
<text x="112.4" y="134.6" transform="rotate(-90 112.4 134.6)">1k(1%)</text>
<text x="114.2" y="133.2" transform="rotate(-90 114.2 133.2)">R3</text>
<text x="116.1" y="134.9">100nf</text>
<text x="176.3" y="136.6">UDQS</text>
<text x="176.3" y="134.1">UDM</text>
<text x="183.4" y="137.7" transform="rotate(-90 183.4 137.7)">GND</text>
<text x="185.9" y="137.7" transform="rotate(-90 185.9 137.7)">GND</text>
<text x="188.5" y="137.7" transform="rotate(-90 188.5 137.7)">GND</text>
<text x="191" y="137.7" transform="rotate(-90 191 137.7)">GND</text>
<text x="193.5" y="137.7" transform="rotate(-90 193.5 137.7)">GND</text>
<text x="196.1" y="137.7" transform="rotate(-90 196.1 137.7)">GND</text>
<text x="198.6" y="137.7" transform="rotate(-90 198.6 137.7)">GND</text>
<text x="201.2" y="137.7" transform="rotate(-90 201.2 137.7)">GND</text>
<text x="215.8" y="137" transform="rotate(-90 215.8 137)">R6</text>
<text x="217.3" y="134">C3</text>
<text x="204.6" y="140.4">IC2</text>
<text x="214" y="138.4" transform="rotate(-90 214 138.4)">1k(1%)</text>
<text x="217.7" y="138.7">100nf</text>
</g>
<g font-size="1.1" fill="#00a0a0">
<text x="87.5" y="47.6">+2.5V</text>
<text x="189.1" y="51.4">+2.5V</text>
<text x="50.7" y="93.3">+2.5V</text>
<text x="152.3" y="97.1">+2.5V</text>
<text x="128.1" y="117.4">+2.5V</text>
<text x="231" y="121.2">+2.5V</text>
</g>
</svg>
